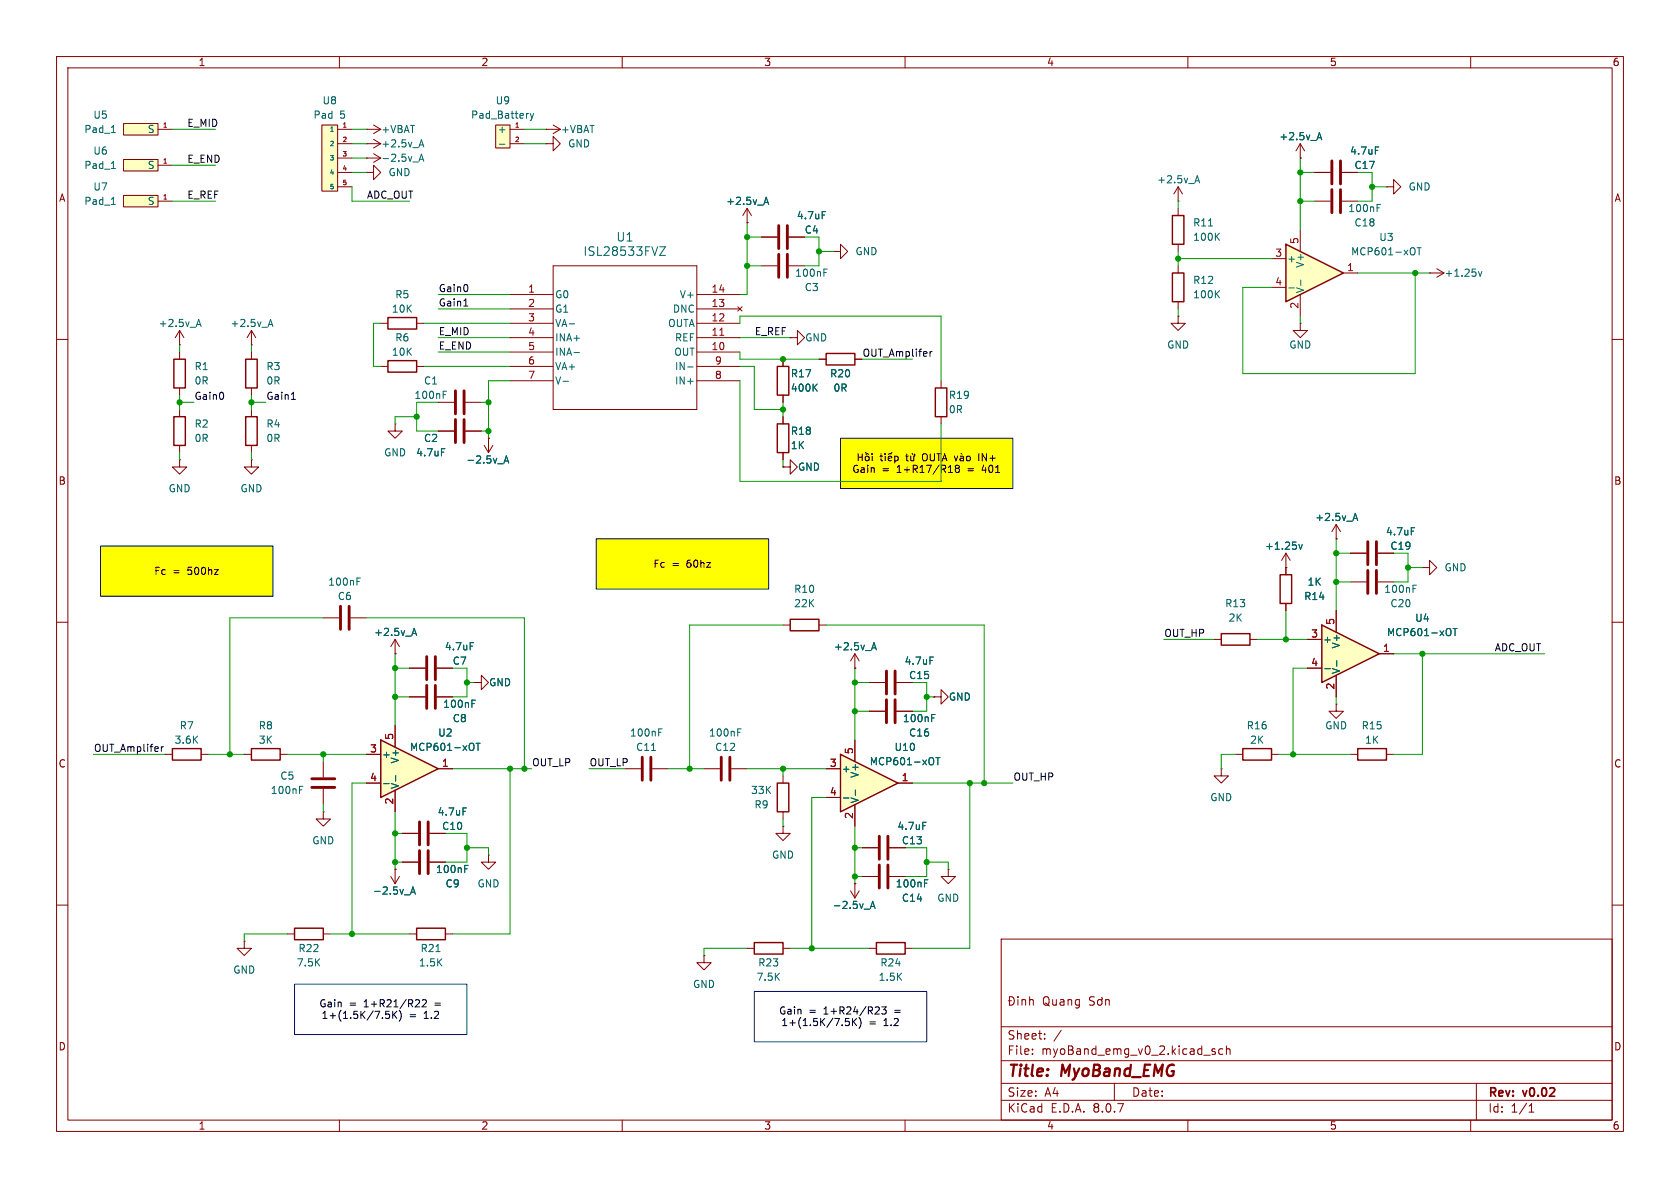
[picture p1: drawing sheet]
<svg xmlns="http://www.w3.org/2000/svg" width="297mm" height="210mm" viewBox="0 0 297 210" stroke-linecap="round" stroke-linejoin="round" font-family="sans-serif">
<g fill="none" stroke="#840000" stroke-width=".18">
<path d="M10 10h277v190h-277zM12 12h273v186h-273zM60 10v2M110 10v2M160 10v2M210 10v2M260 10v2M10 60h2M285 60h2M10 110h2M285 110h2M10 160h2"/>
<path d="M177 166h108v32h-108zM178.2 176.9h.6M178.5 176.2a.76 .76 0 0 1 .8 .7 .76 .76 0 0 1-.8 .8zM180 176.2v.1M180 176.7v1M180.7 176.7v1M180.7 176.8l.2-.1 .3 .1 .1 .9M182 176.8l.2-.1 .4 .1 .1 .9M182 176.2v1.5M193.5 176.3l-.6-.1-.2 .1v.5l.6 .3 .2 .3-.3 .3-.6-.1M194.1 176.8l.2-.1 .4 .1 .1 .6-.1 .2-.4 .1-.2-.1zM194.7 176.3l.2 .3-.2 .2"/>
<path d="M195.5 176.8l.2-.1 .3 .1 .1 .9M195.5 176.7v1M285 160h2M60 198v2M110 198v2M160 198v2M177 194.5h108M177 191.5h108M177 187.5h108M177 181.5h108M182.5 186.3v.1M182.5 185.5v.1"/>
<path d="M184.7 183.6v.1M184.7 182.8v.1M187.6 182.1l-1.3 2M197 191.5v3M210 198v2M214.2 185.7l.7 .4-.2 .3-.5-.1M214.8 185.5l-.3-.1-.3 .2M216.2 185.5l-.5-.1-.2 .3v.4l.1 .2h.6M216.8 185.5l.2-.1 .4 .1 .1 .9M216.8 184.9v1.5M260 198v2M261 191.5v6.5"/>
<path d="M270.3 196.6h.9M270.3 195.5l.4-.4v1.5"/>
</g>
<g fill="#ff0">
<path d="M148.6 77.5h30.5v8.9h-30.5z"/>
<path d="M105.4 95.3h30.5v8.8h-30.5z"/>
<path d="M17.8 96.5h30.5v8.9h-30.5z"/>
</g>
<g fill="none" stroke="#840000" stroke-width=".18">
<path d="M64.8 22.9h.1M64.8 30.5h1.2v-1.3l1.3 1.3-1.3 1.3v-1.3M64.8 30.5h.1M64.8 22.9h2.5M66 22.1l1.3 .8M67.3 22.9l-1.3 .7M245.1 33h1.3v-1.2l1.2 1.2-1.2 1.3v-1.3M245.1 33h.1M134.6 41.9h2.8M134.6 47h2.8M139.4 41.9h2.8M139.4 47h2.8"/>
<path d="M139.7 59.7h1.3v-1.3l1.2 1.3-1.2 1.3v-1.3M139.7 59.7h.1M147.3 44.5h1.3v-1.3l1.3 1.3-1.3 1.2v-1.2M147.3 44.5h.1M31.7 72.4v1.3M31.7 78.7v1.3M138.4 63.5v1.3M138.4 69.9v1.2M144.8 63.5h1.2M151.1 63.5h1.3M31.7 81.3v1.3h1.3l-1.3 1.2-1.2-1.2h1.2M31.7 81.3h.1"/>
<path d="M44.4 81.3v1.3h1.3l-1.3 1.2-1.2-1.2h1.2M44.4 81.3h.1M57.1 109.2h2.8M62 109.2h2.8M72.4 118.1h2.8M77.2 118.1h2.8M72.4 123.2h2.8M77.2 123.2h2.8M83.8 120.7h1.3v-1.3l1.3 1.3-1.3 1.2v-1.2M83.8 120.7h.1M110.5 135.9h2.8M115.3 135.9h2.8"/>
<path d="M124.5 135.9h2.8M129.3 135.9h2.8M138.4 137.2v1.2M71.1 147.3h2.8M71.1 152.4h2.8M75.9 147.3h2.8M75.9 152.4h2.8M86.4 151.1v1.3h1.2l-1.2 1.3-1.3-1.3h1.3M86.4 151.1h.1M138.4 146.1v1.2h1.3l-1.3 1.3-1.2-1.3h1.2M138.4 146.1h.1M138.4 143.5v1.3"/>
<path d="M132.1 167.6h1.2M138.4 167.6h1.3"/>
</g>
<g fill="none" stroke="#840000" stroke-width=".51">
<path d="M137.7 39.9v4M139.2 39.9v4M137.7 45v4M139.2 45v4M60.2 107.2v4.1M61.7 107.2v4.1M75.4 116.1v4M77 116.1v4M75.4 121.2v4M77 121.2v4M113.5 133.9v4M115.1 133.9v4"/>
<path d="M127.5 133.9v4M129 133.9v4M74.2 145.3v4.1M74.2 150.4v4M75.7 145.3v4.1M75.7 150.4v4"/>
</g>
<g fill="none" stroke="#006464" stroke-width=".18">
<path d="M145.4 37.4h.6M145.7 48.2h.4M145.7 47.6h.6M143.9 68.4l.6 .8M144.5 67.9l-.8 .7M63.1 102.8h.4M63.1 102.2h.6M83.1 113.6h.6M83.4 124.4h.5M83.4 123.8h.6M115.2 132.7h.7M116.4 129.5h.5"/>
<path d="M116.4 128.8h.7M130.4 129.5h.4M130.4 128.8h.6M81.9 142.8h.6M82.2 153.6h.4M82.2 153h.6"/>
</g>
<path d="M30.7 73.7h2.1v5h-2.1zM137.4 64.8h2v5.1h-2zM146 62.5h5.1v2h-5.1zM137.4 138.4h2v5.1h-2zM133.3 166.6h5.1v2.1h-5.1z" fill="none" stroke="#840000" stroke-width=".25"/>
<path d="M56.9 22.1h2.8v11.7h-2.8z" fill="#ffffc2"/>
<g fill="none" stroke="#840000" stroke-width=".18">
<path d="M56.9 22.1h2.8v11.7h-2.8zM59.7 22.9h2.5M59.7 25.4h2.5M59.7 27.9h2.5M59.7 30.5h2.5M59.7 33h2.5M252.7 48.3h.1M252.7 48.3h2.6M254 47.5l1.3 .8M255.3 48.3l-1.3 .7M69.8 115.6h.1M69.8 113l-.7 1.3"/>
<path d="M69.8 113v2.6M69.8 113l.8 1.3M57.1 134.6v2.8M57.1 139.4v2.8M57.1 143.5v1.3h1.3l-1.3 1.3-1.2-1.3h1.2M57.1 143.5h.1M43.2 166.4v1.2h1.2l-1.2 1.3-1.3-1.3h1.3M43.2 166.4h.1M50.8 165.1h1.3M57.1 165.1h1.3"/>
</g>
<path d="M58.5 23.2h.4M261.4 48l.3 .8 .3-.8M72.8 112.3l.4-1.2 .5 1.2M72.9 112h.6M52.9 139.6h.5M52.9 139h.7" fill="none" stroke="#006464" stroke-width=".18"/>
<path d="M55.1 139.2h4.1M55.1 137.7h4.1" fill="none" stroke="#840000" stroke-width=".51"/>
<path d="M52.1 164.1h5v2h-5z" fill="none" stroke="#840000" stroke-width=".25"/>
<path d="M67.3 130.8l10.2 5.1-10.2 5.1z" fill="#ffffc2"/>
<path d="M30.5 132.3h5.1v2.1h-5.1zM44.4 132.3h5.1v2.1h-5.1zM67.3 130.8l10.2 5.1-10.2 5.1zM73.7 164.1h5v2h-5z" fill="none" stroke="#840000" stroke-width=".25"/>
<g fill="none" stroke="#840000" stroke-width=".18">
<path d="M29.2 133.4h1.3M35.6 133.4h1.2M43.2 133.4h1.2M49.5 133.4h1.3M64.8 133.4h2.5M64.8 138.4h2.5M69.8 128.3v3.8M69.8 139.7v3.8M77.5 135.9h2.5M153.7 125.7h2.8M158.5 125.7h2.8M69.1 154.9l.7 1.3"/>
<path d="M69.8 153.7h.1M69.8 153.7v2.5M70.6 154.9l-.8 1.3M72.4 165.1h1.3M78.7 165.1h1.3"/>
</g>
<path d="M67.8 138.5h1M69.9 137.1v1M83.7 131.6v.9M84.2 131.4h.7M84.5 131.4v1.3M164.7 126.9h.4M164.7 126.3h.6M72.6 158.1l.4-1.3 .4 1.3M72.7 157.7h.6M77.1 168.2h.7" fill="none" stroke="#006464" stroke-width=".18"/>
<path d="M156.7 123.7v4.1M158.2 123.7v4.1" fill="none" stroke="#840000" stroke-width=".51"/>
<path d="M233.7 110.5l10.1 5.1-10.1 5.1z" fill="#ffffc2"/>
<path d="M233.7 110.5l10.1 5.1-10.1 5.1zM154.9 166.6h5.1v2.1h-5.1z" fill="none" stroke="#840000" stroke-width=".25"/>
<g fill="none" stroke="#840000" stroke-width=".18">
<path d="M238.8 97.8h2.8M243.6 97.8h2.8M231.1 113h2.6M231.1 118.1h2.6M236.2 108v3.8M236.2 119.4v3.8M238.8 102.9h2.8M243.6 102.9h2.8M243.8 115.6h2.6M251.5 100.3h1.2v-1.2l1.3 1.2-1.3 1.3v-1.3M251.5 100.3h.1M236.2 124.5v1.2h1.3l-1.3 1.3-1.3-1.3h1.3"/>
<path d="M236.2 124.5h.1M150.4 157.5l.7 1.3M151.1 156.2h.1M151.1 156.2v2.6M151.9 157.5l-.8 1.3M152.4 154.9h2.8M152.4 149.9h2.8M157.2 154.9h2.8M157.2 149.9h2.8M167.6 153.7v1.2h1.3l-1.3 1.3-1.2-1.3h1.2M167.6 153.7h.1M153.7 167.6h1.2"/>
<path d="M160 167.6h1.3"/>
</g>
<g fill="none" stroke="#006464" stroke-width=".18">
<path d="M249.5 93.3h.6M234.2 118.2h1M236.3 116.8v1M249.8 104.1h.4M249.8 103.4h.6M256.4 111.3v.9M256.9 111.1h.7M257.2 111.1v1.3M163.1 145.4h.6M163.4 156.1h.5M163.4 155.5h.6M153.9 160.6l.4-1.3 .4 1.3"/>
<path d="M154 160.2h.6"/>
</g>
<path d="M241.8 95.8v4M243.3 95.8v4M241.8 100.8v4.1M243.3 100.8v4.1M155.4 147.8v4.1M155.4 152.9v4.1M157 147.8v4.1M157 152.9v4.1" fill="none" stroke="#840000" stroke-width=".51"/>
<path d="M148.6 133.4l10.1 5-10.1 5.1z" fill="#ffffc2"/>
<path d="M207.3 38.1h2v5.1h-2zM207.3 48.3h2v5h-2zM165.4 68.6h2v5.1h-2zM139.7 109.5h5.1v2h-5.1zM148.6 133.4l10.1 5-10.1 5.1z" fill="none" stroke="#840000" stroke-width=".25"/>
<g fill="none" stroke="#840000" stroke-width=".18">
<path d="M208.3 35.6h.1M208.3 33l-.8 1.3M208.3 33v2.6M208.3 36.8v1.3M208.3 33l.7 1.3M229.9 27.9h.1M229.9 25.4l-.8 1.3M229.9 25.4v2.5M229.9 25.4l.7 1.3M232.4 30.5h2.8M232.4 35.6h2.8M237.2 30.5h2.8"/>
<path d="M237.2 35.6h2.8M208.3 55.9v1.3h1.2l-1.2 1.2-1.3-1.2h1.3M208.3 55.9h.1M208.3 43.2v1.3M208.3 47v1.3M208.3 53.3v1.3M229.9 57.2v1.2h1.2l-1.2 1.3-1.3-1.3h1.3M229.9 57.2h.1M166.4 67.3v1.3M166.4 73.7v1.2M138.4 82.6h1.3v-1.3l1.3 1.3-1.3 1.2v-1.2M138.4 82.6h.1"/>
<path d="M138.4 110.5h1.3M144.8 110.5h1.2M151.1 118.1h.1M151.1 115.6v2.5M151.1 115.6l-.7 1.2M151.1 115.6l.8 1.2M146 135.9h2.6M151.1 130.8v3.8M153.7 120.7h2.8M158.5 120.7h2.8M158.7 138.4h2.6M165.1 123.2h1.3v-1.3l1.2 1.3-1.2 1.3v-1.3"/>
<path d="M165.1 123.2h.1M146 141h2.6M151.1 142.2v3.9"/>
</g>
<g fill="none" stroke="#006464" stroke-width=".18">
<path d="M211.2 32.3l.5-1.2 .4 1.2M211.4 32h.6M213.7 39.9h.7M232.8 24.7l.4-1.3 .5 1.3M232.9 24.3h.6M243.1 26h.6M243.4 36.7h.5M243.4 36.1h.7M215 41.8l.6 .7M215 51.9l.6 .7M215.6 41.2l-.7 .7M215.6 51.4l-.7 .7"/>
<path d="M154.1 114.9l.4-1.3 .4 1.3M154.2 114.5h.6M164.4 116.1h.6M151.2 139.7v.9M165 134.1v.9M165.4 133.9h.8M165.8 133.9v1.3M149.1 141.1h1"/>
</g>
<path d="M235.5 28.4v4.1M235.5 33.5v4.1M237 28.4v4.1M237 33.5v4.1M156.7 118.6v4.1M158.2 118.6v4.1" fill="none" stroke="#840000" stroke-width=".51"/>
<path d="M227.3 43.2l10.2 5.1-10.2 5z" fill="#ffffc2"/>
<path d="M227.3 43.2l10.2 5.1-10.2 5zM215.9 112h5.1v2h-5.1zM226.3 101.6h2v5.1h-2zM219.7 132.3h5.1v2.1h-5.1zM240 132.3h5.1v2.1h-5.1z" fill="none" stroke="#840000" stroke-width=".25"/>
<g fill="none" stroke="#840000" stroke-width=".18">
<path d="M224.8 45.7h2.5M224.8 50.8h2.5M229.9 40.6v3.9M229.9 52.1v3.8M237.5 48.3h2.5M227.3 97.8v3.8M227.3 97.8l-.7 1.3M227.3 97.8l.8 1.3M236.2 95.3h.1M236.2 92.7l-.7 1.3M236.2 92.7v2.6M236.2 92.7l.8 1.3"/>
<path d="M214.6 113h1.3M221 113h1.2M227.3 100.3h.1M227.3 106.7v1.3M215.9 135.9v1.3h1.3l-1.3 1.2-1.3-1.2h1.3M215.9 135.9h.1M218.4 133.4h1.3M224.8 133.4h1.3M238.8 133.4h1.2M245.1 133.4h1.3M124.5 168.9v1.3h1.2l-1.2 1.3-1.3-1.3h1.3M124.5 168.9h.1"/>
</g>
<path d="M227.9 50.9h.9M230 49.5v1M250.1 44v.9M250.5 43.8h.7M250.9 43.8v1.3M229.6 96.3l.3 .8 .3-.8M239.2 92l.4-1.3 .4 1.3M239.3 91.7h.6" fill="none" stroke="#006464" stroke-width=".18"/>
<path d="M87.6 22.1h2.6v4.1h-2.6z" fill="#ffffc2"/>
<g fill="none" stroke="#840000" stroke-width=".18">
<path d="M64.8 27.9h.1M64.8 27.9h2.5M66 27.2l1.3 .7M67.3 27.9l-1.3 .8M87.6 22.1h2.6v4.1h-2.6zM90.2 22.9h2.5M90.2 25.4h2.5M96.5 22.9h.1M96.5 22.9h2.6M97.8 22.1l1.3 .8M99.1 22.9l-1.3 .7M31.7 58.4l-.7 1.3"/>
<path d="M31.7 58.4v2.6M31.7 58.4l.8 1.3M31.7 61h.1M31.7 62.2v1.3M31.7 68.6v1.3"/>
</g>
<path d="M74.1 28.5l.4-1.3 .4 1.3M74.2 28.2h.6M88.3 25.5h1M93.7 20.1l.3 .8M94 20.9l-.3 .4M94.3 20.1l-.3 .8M34.7 57.7l.4-1.2 .5 1.2M34.8 57.4h.6" fill="none" stroke="#006464" stroke-width=".18"/>
<path d="M30.7 63.5h2.1v5.1h-2.1z" fill="none" stroke="#840000" stroke-width=".25"/>
<path d="M21.8 21.8h6.1v2.1h-6.1z" fill="#ffffc2"/>
<g fill="none" stroke="#840000" stroke-width=".18">
<path d="M21.8 21.8h6.1v2.1h-6.1zM27.9 22.9h2.6M64.8 25.4h.1M64.8 25.4h2.5M66 24.6l1.3 .8M67.3 25.4l-1.3 .8M67.3 57.2h1.3M73.7 57.2h1.2M67.3 64.8h1.3M73.7 64.8h1.2M77.5 76.2h2.8M82.3 76.2h2.8"/>
<path d="M85.6 78.7l.8 1.3M86.4 77.5h.1M86.4 77.5v2.5M87.1 78.7l-.7 1.3"/>
</g>
<path d="M19.7 23.4h.7M74.1 26l.4-1.3 .4 1.3M74.2 25.6h.6M78 79.3h.6M89.1 81.9l.4-1.3 .4 1.3M89.2 81.5h.6" fill="none" stroke="#006464" stroke-width=".18"/>
<path d="M68.6 56.1h5.1v2.1h-5.1zM68.6 63.8h5.1v2h-5.1z" fill="none" stroke="#840000" stroke-width=".25"/>
<path d="M80.5 74.2v4M82 74.2v4" fill="none" stroke="#840000" stroke-width=".51"/>
<path d="M21.8 34.5h6.1v2.1h-6.1z" fill="#ffffc2"/>
<path d="M21.8 34.5h6.1v2.1h-6.1zM27.9 35.6h2.6M69.8 74.9v1.3h1.3l-1.3 1.3-1.2-1.3h1.2M69.8 74.9h.1" fill="none" stroke="#840000" stroke-width=".18"/>
<path d="M19.7 36.1h.7" fill="none" stroke="#006464" stroke-width=".18"/>
<path d="M21.8 28.2h6.1v2h-6.1z" fill="#ffffc2"/>
<g fill="none" stroke="#840000" stroke-width=".18">
<path d="M21.8 28.2h6.1v2h-6.1zM27.9 29.2h2.6M96.5 25.4h1.3v-1.3l1.3 1.3-1.3 1.3v-1.3M96.5 25.4h.1M132.1 39.4h.1M132.1 36.8l-.8 1.3M132.1 36.8v2.6M132.1 36.8l.7 1.3M229.9 27.9h.1M232.4 30.5h2.8M237.2 30.5h2.8M44.4 58.4v2.6"/>
<path d="M44.4 58.4l-.7 1.3M44.4 58.4l.8 1.3M90.2 52.1h7.6M90.2 59.7h7.6M90.2 57.2h7.6M90.2 54.6h7.6M97.8 47h25.4v25.4h-25.4zM123.2 52.1h7.6M123.2 59.7h7.6M123.2 57.2h7.6M123.2 54.6h7.6M130.4 54.2l.8 .8"/>
<path d="M131.2 54.2l-.8 .8M134.6 41.9h2.8M139.4 41.9h2.8M44.4 61h.1M44.4 62.2v1.3M44.4 68.6v1.3M44.4 72.4v1.3M44.4 78.7v1.3M77.5 71.1h2.8M77.5 76.2h2.8M82.3 71.1h2.8M82.3 76.2h2.8"/>
<path d="M86.4 77.5h.1M90.2 62.2h7.6M90.2 64.8h7.6M90.2 67.3h7.6M123.2 62.2h7.6M123.2 64.8h7.6M123.2 67.3h7.6M138.4 63.5v1.3M138.4 69.9v1.2M138.4 73.7v1.2M144.8 63.5h1.2M151.1 63.5h1.3"/>
<path d="M138.4 82.6h.1M138.4 80v1.3M236.2 95.3h.1M238.8 97.8h2.8M243.6 97.8h2.8M69.8 115.6h.1M72.4 118.1h2.8M77.2 118.1h2.8M151.1 118.1h.1M227.3 100.3h.1M227.3 100.3v1.3M227.3 106.7v1.3"/>
<path d="M231.1 118.1h2.6M231.1 113h2.6M236.2 108v3.8M236.2 119.4v3.8M243.8 115.6h2.6M64.8 133.4h2.5M64.8 138.4h2.5M69.8 128.3v3.8M69.8 139.7v3.8M72.4 123.2h2.8M77.2 123.2h2.8M77.5 135.9h2.5"/>
<path d="M83.8 120.7h.1M146 135.9h2.6M151.1 130.8v3.8M153.7 125.7h2.8M153.7 120.7h2.8M158.5 125.7h2.8M158.5 120.7h2.8M158.7 138.4h2.6M165.1 123.2h.1M69.8 153.7h.1M71.1 152.4h2.8M71.1 147.3h2.8"/>
<path d="M75.9 152.4h2.8M75.9 147.3h2.8M146 141h2.6M151.1 156.2h.1M151.1 142.2v3.9M152.4 154.9h2.8M152.4 149.9h2.8M157.2 154.9h2.8M157.2 149.9h2.8"/>
</g>
<g fill="none" stroke="#006464" stroke-width=".18">
<path d="M19.7 29.8h.7M135 36.1l.5-1.2 .4 1.2M135.2 35.8h.6M145.4 37.4h.6M232.8 24.7l.4-1.3 .5 1.3M232.9 24.3h.6M243.1 26h.6M47.4 57.7l.4-1.2 .5 1.2M47.5 57.4h.6M100.6 57.2h1M116.6 43.6h1l-1 1.5h1M78 79.3h.6"/>
<path d="M78.3 69.8h.5M78.3 69.2h.7M99.5 67.4h1M101.5 62.3h.9M121.6 64.9h.9M143.9 68.4l.6 .8M144.5 67.9l-.8 .7M89.1 81.9l.4-1.3 .4 1.3M89.2 81.5h.6M229.6 96.3l.3 .8 .3-.8M239.2 92l.4-1.3 .4 1.3M239.3 91.7h.6"/>
<path d="M249.5 93.3h.6M72.8 112.3l.4-1.2 .5 1.2M72.9 112h.6M83.1 113.6h.6M154.1 114.9l.4-1.3 .4 1.3M154.2 114.5h.6M164.4 116.1h.6M234.2 118.2h1M236.3 116.8v1M256.4 111.3v.9M256.9 111.1h.7M257.2 111.1v1.3"/>
<path d="M67.8 138.5h1M69.9 137.1v1M83.4 124.4h.5M83.4 123.8h.6M83.7 131.6v.9M84.2 131.4h.7M84.5 131.4v1.3M151.2 139.7v.9M164.7 126.9h.4M164.7 126.3h.6M165 134.1v.9M165.4 133.9h.8"/>
<path d="M165.8 133.9v1.3M72.6 158.1l.4-1.3 .4 1.3M72.7 157.7h.6M81.9 142.8h.6M82.2 153.6h.4M82.2 153h.6M149.1 141.1h1M163.1 145.4h.6M163.4 156.1h.5M163.4 155.5h.6M153.9 160.6l.4-1.3 .4 1.3M154 160.2h.6"/>
</g>
<path d="M43.4 63.5h2.1v5.1h-2.1zM43.4 73.7h2.1v5h-2.1zM137.4 74.9h2v5.1h-2z" fill="none" stroke="#840000" stroke-width=".25"/>
<path d="M127.2 59.3h.8" fill="none" stroke="#a90000" stroke-width=".18"/>
<path d="M80.5 69.1v4.1M82 69.1v4.1" fill="none" stroke="#840000" stroke-width=".51"/>
<path d="M82 54.1h.7M51.5 70.6h.7M164.4 62.1v.9M164.8 62.1l-.4 .3M28.5 132v.8M28.9 132l-.4 .2" fill="none" stroke="#0f0f0f" stroke-width=".18"/>
<path d="M148.6 77.5h30.5v8.9h-30.5zM17.8 96.5h30.5v8.9h-30.5zM105.4 95.3h30.5v8.8h-30.5zM52.1 174h30.4v8.9h-30.4zM133.3 175.3h30.5v8.9h-30.5z" fill="none" stroke="#0000c2" stroke-width=".18"/>
<g fill="none" stroke="#000" stroke-width=".18">
<path d="M153 80l.2 .1M157.7 80l-.2 .1M151.7 80.2v1.3M151.7 80.8h.7M152.4 80.2v1.3M153 80.7l.2-.1 .4 .1v.5l-.1 .2-.3 .1-.2-.1zM153.1 80.3l.2-.2 .3 .2M154.2 80.2v.1M154.2 80.6v.9M155.6 80.6h.5M155.8 80.2v1.1l.3 .2M156.5 80.2v.1"/>
<path d="M156.5 80.6v.9M157 81l.6-.1v-.2l-.4-.1-.2 .2 .1 .6h.5M157.1 80.3l.2-.2 .3 .2M158.2 80.7l.3-.1 .3 .3-.1 .5h-.5M158.2 80.6v1.3M160.1 80.6h.5M160.3 80.2v1.1l.3 .2M161 80.6l.1 .8 .3 .1 .2-.1M161.2 80.1l.2 .2M161.6 80.3l.1 .1-.1 .2v.9M163.1 80.4l.3-.2a.43 .43 0 0 1 .5 .4v.4a.42 .42 0 0 1-.4 .5 .42 .42 0 0 1-.4-.5zM164.5 80.2v1l.2 .3 .4-.1 .1-.2v-1"/>
<path d="M165.6 80.2h.7M166 80.2v1.3M166.6 81.5l.4-1.3 .4 1.3M166.7 81.1h.6M167.7 83.5h.7M168.7 80.6l.3 .9 .3-.9M169.1 82.8l-.2 .2v.4l.2 .1h.4l.1-.2v-.3l-.2-.2M169.1 82.8l-.2-.3 .2-.3h.3l.2 .3-.2 .3M169.1 82.8h.3M169.8 80.7h.5v.8M169.9 80.1l.2 .2M170.3 80.9l-.4 .1-.2 .2 .2 .3 .4-.1"/>
<path d="M171 80.7l.3-.1 .2 .3v.3l-.2 .3-.3-.1-.1-.2zM173.1 80.2v1.3M68.2 178.8v.6l.1-.1h.5l.1 .5-.3 .2-.4-.1M69.4 178.8v1.2M69.6 179.3l.6 .7M70.2 178.8l-.8 .7M70.8 178.8a1.47 1.47 0 0 1-.2 1.7M73.9 176.7l.3 .3-.1 .3-.7 .7h.8M74.7 176.8l.4-.1 .3 .4-.8 .9h.8M155.2 178l.3 .2-.1 .3-.7 .8h.8M155.9 178h.8l-.5 .5 .4 .1v.5l-.2 .2-.5-.2M149.5 180l-.1 .6 .2-.1 .4 .1 .2 .5-.3 .2-.5-.1"/>
<path d="M150.7 180v1.3M150.9 180.6l.5 .7M151.4 180l-.7 .8M152 180.1a1.47 1.47 0 0 1-.1 1.7"/>
</g>
<g fill="none" stroke="#009600" stroke-width=".18">
<path d="M30.5 22.9h7.6M30.5 35.6h7.6M30.5 29.2h7.6M62.2 30.5h2.6M62.2 25.4h2.6M62.2 22.9h2.6M62.2 27.9h2.6M62.2 33v2.6h10.2M92.7 25.4h3.8M92.7 22.9h3.8M132.1 39.4v12.7h-1.3M208.3 35.6v1.2"/>
<path d="M229.9 30.5h2.5M229.9 27.9v12.7M229.9 35.6h2.5M242.6 30.5v5.1h-2.6M242.6 33h2.5M67.3 57.2h-1.3v7.6h1.3M74.9 57.2h15.3M77.5 52.1h12.7M77.5 54.6h12.7M77.5 59.7h12.7M130.8 57.2v-1.3h35.6v11.4M130.8 59.7h8.9"/>
<path d="M132.1 41.9h2.5M132.1 47h2.5M144.8 41.9v5.1h-2.6M144.8 44.5h2.5M208.3 44.5v2.5M208.3 54.6v1.3M208.3 45.7h16.5M229.9 55.9v1.3M240 48.3h12.7M250.2 48.3v17.7h-30.5v-15.2h5.1M31.7 71.1h2.6M31.7 61v1.2"/>
<path d="M31.7 69.9v2.5M44.4 71.1h2.6M44.4 61v1.2M44.4 69.9v2.5M73.7 73.7h-3.9v1.2M74.9 64.8h15.3M77.5 71.1h-3.8v5.1h3.8M77.5 62.2h12.7M85.1 71.1h1.3M85.1 76.2h1.3M90.2 67.3h-3.8v10.2M130.8 64.8h2.5v7.6h5.1"/>
<path d="M130.8 67.3v17.8h35.6v-10.2M130.8 62.2v1.3h14M138.4 71.1v2.6M152.4 63.5h8.9M31.7 80v1.3M44.4 80v1.3M138.4 81.3v1.3M236.2 95.3v12.7M236.2 97.8h2.6M248.9 97.8v5.1h-2.5M57.1 109.2h-16.5v24.2M64.8 109.2h27.9v26.7"/>
<path d="M69.8 118.1h2.6M69.8 115.6v12.7M82.5 118.1v5.1h-2.5M138.4 110.5h-16.5v25.4M146 110.5h28v27.9M151.1 118.1v12.7M205.7 113h8.9M222.2 113h8.9M227.3 108v5M231.1 118.1h-2.5v15.3M236.2 102.9h2.6M246.4 115.6h26.6"/>
<path d="M248.9 100.3h2.6M251.5 115.6v17.8h-5.1M16.5 133.4h12.7M36.8 133.4h6.4M50.8 133.4h14M57.1 133.4v1.2M64.8 138.4h-2.6v26.7M69.8 123.2h2.6M80 135.9h14M82.5 120.7h1.3M90.2 135.9v29.2h-10.2M104.1 135.9h6.4"/>
<path d="M118.1 135.9h6.4M132.1 135.9h13.9M138.4 135.9v1.3M151.1 125.7h2.6M151.1 120.7h2.6M161.3 138.4h17.8M163.8 120.7v5h-2.5M163.8 123.2h1.3M171.4 138.4v29.2h-10.1M218.4 133.4h-2.5v2.5M226.1 133.4h12.7M236.2 123.2v1.3"/>
<path d="M57.1 142.2v1.3M69.8 152.4h1.3M69.8 143.5v10.2M69.8 147.3h1.3M78.7 147.3h3.8v5.1h-3.8M82.5 149.9h3.9v1.2M138.4 144.8v1.3M146 141h-2.5v26.6M151.1 146.1v10.1M151.1 149.9h1.3M151.1 154.9h1.3M160 149.9h3.8v5h-3.8"/>
<path d="M163.8 152.4h3.8v1.3M50.8 165.1h-7.6v1.3M58.4 165.1h14M132.1 167.6h-7.6v1.3M139.7 167.6h14"/>
</g>
<g fill="#009600" stroke="#009600" stroke-width=".18">
<circle cx="86.4" cy="71.1" r=".46"/>
<circle cx="86.4" cy="76.2" r=".46"/>
<circle cx="73.7" cy="73.7" r=".46"/>
<circle cx="31.7" cy="71.1" r=".46"/>
<circle cx="44.4" cy="71.1" r=".46"/>
<circle cx="57.1" cy="133.4" r=".46"/>
<circle cx="69.8" cy="118.1" r=".46"/>
<circle cx="62.2" cy="165.1" r=".46"/>
<circle cx="82.5" cy="120.7" r=".46"/>
<circle cx="40.6" cy="133.4" r=".46"/>
<circle cx="69.8" cy="147.3" r=".46"/>
<circle cx="92.7" cy="135.9" r=".46"/>
<circle cx="90.2" cy="135.9" r=".46"/>
<circle cx="69.8" cy="152.4" r=".46"/>
<circle cx="69.8" cy="123.2" r=".46"/>
<circle cx="138.4" cy="135.9" r=".46"/>
<circle cx="121.9" cy="135.9" r=".46"/>
<circle cx="82.5" cy="149.9" r=".46"/>
<circle cx="143.5" cy="167.6" r=".46"/>
<circle cx="132.1" cy="41.9" r=".46"/>
<circle cx="132.1" cy="47" r=".46"/>
<circle cx="138.4" cy="72.4" r=".46"/>
<circle cx="144.8" cy="44.5" r=".46"/>
<circle cx="250.2" cy="48.3" r=".46"/>
<circle cx="229.9" cy="35.6" r=".46"/>
<circle cx="208.3" cy="45.7" r=".46"/>
<circle cx="229.9" cy="30.5" r=".46"/>
<circle cx="242.6" cy="33" r=".46"/>
<circle cx="227.3" cy="113" r=".46"/>
<circle cx="236.2" cy="102.9" r=".46"/>
<circle cx="251.5" cy="115.6" r=".46"/>
<circle cx="228.6" cy="133.4" r=".46"/>
<circle cx="236.2" cy="97.8" r=".46"/>
<circle cx="248.9" cy="100.3" r=".46"/>
<circle cx="151.1" cy="125.7" r=".46"/>
<circle cx="151.1" cy="120.7" r=".46"/>
<circle cx="151.1" cy="154.9" r=".46"/>
<circle cx="163.8" cy="123.2" r=".46"/>
<circle cx="163.8" cy="152.4" r=".46"/>
<circle cx="151.1" cy="149.9" r=".46"/>
<circle cx="138.4" cy="63.5" r=".46"/>
<circle cx="174" cy="138.4" r=".46"/>
<circle cx="171.4" cy="138.4" r=".46"/>
</g>
<g font-size="2.8" fill="#840000">
<text x="178" y="190.9">Title:</text>
<text x="187.7" y="190.9">MyoBand_EMG</text>
</g>
<g font-size="2.1" fill="#006464">
<text x="103" y="45.4">ISL28533FVZ</text>
<text x="108.9" y="42.9">U1</text>
</g>
<g font-size="2.1" fill="#840000">
<text x="184.2" y="178">Quang</text>
<text x="178" y="184">Sheet:</text>
<text x="178" y="186.7">File:</text>
<text x="184.1" y="186.7">myoBand_emg_v0_2.kicad_sch</text>
<text x="178" y="196.9">KiCad</text>
<text x="178" y="194.1">Size:</text>
<text x="184.7" y="194.1">A4</text>
<text x="185.7" y="196.9">E.D.A.</text>
<text x="193.3" y="196.9">8.0.7</text>
<text x="200" y="194.1">Date:</text>
<text x="263" y="194.3">Rev:</text>
<text x="263" y="196.9">Id:</text>
<text x="267.1" y="196.9">1/1</text>
<text x="269.4" y="194.3">v0.02</text>
</g>
<g font-size="1.8" fill="#840000">
<text x="35" y="11.9">1</text>
<text x="85" y="11.9">2</text>
<text x="135" y="11.9">3</text>
<text x="185" y="11.9">4</text>
<text x="235" y="11.9">5</text>
<text x="285" y="11.9">6</text>
<text x="10.3" y="35.9">A</text>
<text x="285.3" y="35.9">A</text>
<text x="10.3" y="85.9">B</text>
<text x="285.3" y="85.9">B</text>
<text x="10.3" y="135.9">C</text>
<text x="285.3" y="135.9">C</text>
<text x="10.3" y="185.9">D</text>
<text x="285.3" y="185.9">D</text>
<text x="35" y="199.9">1</text>
<text x="85" y="199.9">2</text>
<text x="135" y="199.9">3</text>
<text x="185" y="199.9">4</text>
<text x="235" y="199.9">5</text>
<text x="285" y="199.9">6</text>
</g>
<g font-size="1.8" fill="#006464">
<text x="14.8" y="23.7">Pad_1</text>
<text x="16.4" y="21.2">U5</text>
<text x="26" y="23.7">S</text>
<text x="55.3" y="21.2">Pad</text>
<text x="56.9" y="18.6">U8</text>
<text x="60.1" y="21.2">5</text>
<text x="67.3" y="23.7">+VBAT</text>
<text x="83.2" y="21.2">Pad_Battery</text>
<text x="87.5" y="18.6">U9</text>
<text x="87.9" y="23.7">+</text>
<text x="99.1" y="23.7">+VBAT</text>
<text x="16.4" y="27.5">U6</text>
<text x="67.3" y="28.8">-2.5v_A</text>
<text x="67.3" y="26.3">+2.5v_A</text>
<text x="100.3" y="26.3">GND</text>
<text x="226.1" y="25">+2.5v_A</text>
<text x="238.6" y="27.5">4.7uF</text>
<text x="14.8" y="30.1">Pad_1</text>
<text x="16.4" y="33.9">U7</text>
<text x="26" y="30.1">S</text>
<text x="68.6" y="31.3">GND</text>
<text x="204.5" y="32.6">+2.5v_A</text>
<text x="239.4" y="30.1">C17</text>
<text x="248.9" y="33.9">GND</text>
<text x="14.8" y="36.4">Pad_1</text>
<text x="26" y="36.4">S</text>
<text x="128.3" y="36.4">+2.5v_A</text>
<text x="140.8" y="39">4.7uF</text>
<text x="142.2" y="41.5">C4</text>
<text x="210.8" y="40.2">R11</text>
<text x="238.3" y="37.7">100nF</text>
<text x="239.4" y="40.2">C18</text>
<text x="151.1" y="45.3">GND</text>
<text x="210.8" y="42.8">100K</text>
<text x="227.5" y="46.6">+</text>
<text x="230.7" y="47.4" transform="rotate(-90 230.7 47.4)">V+</text>
<text x="238.7" y="45.3">MCP601-xOT</text>
<text x="243.7" y="42.8">U3</text>
<text x="69.8" y="52.9">R5</text>
<text x="98" y="52.9">G0</text>
<text x="120.1" y="52.9">V+</text>
<text x="140.5" y="49.1">100nF</text>
<text x="142.2" y="51.7">C3</text>
<text x="210.8" y="52.9">100K</text>
<text x="210.8" y="50.4">R12</text>
<text x="230.7" y="51.9" transform="rotate(-90 230.7 51.9)">V-</text>
<text x="255.3" y="49.1">+1.25v</text>
<text x="27.9" y="58">+2.5v_A</text>
<text x="40.6" y="58">+2.5v_A</text>
<text x="69.2" y="55.5">10K</text>
<text x="98" y="55.5">G1</text>
<text x="98" y="58">VA-</text>
<text x="118" y="58">OUTA</text>
<text x="118.9" y="55.5">DNC</text>
<text x="34.3" y="65.6">R1</text>
<text x="47" y="65.6">R3</text>
<text x="69.2" y="63.1">10K</text>
<text x="69.8" y="60.6">R6</text>
<text x="98" y="60.6">INA+</text>
<text x="98" y="63.1">INA-</text>
<text x="98" y="65.6">VA+</text>
<text x="119.1" y="63.1">OUT</text>
<text x="119.2" y="65.6">IN-</text>
<text x="119.2" y="60.6">REF</text>
<text x="142.2" y="60.6">GND</text>
<text x="206.2" y="61.8">GND</text>
<text x="227.8" y="61.8">GND</text>
<text x="34.3" y="68.2">0R</text>
<text x="47" y="68.2">0R</text>
<text x="73.2" y="70.7">100nF</text>
<text x="74.9" y="68.2">C1</text>
<text x="98" y="68.2">V-</text>
<text x="119.2" y="68.2">IN+</text>
<text x="139.7" y="69.4">400K</text>
<text x="139.7" y="66.9">R17</text>
<text x="146.6" y="66.9">R20</text>
<text x="147.2" y="69.4">0R</text>
<text x="167.6" y="70.7">R19</text>
<text x="34.3" y="75.8">R2</text>
<text x="47" y="75.8">R4</text>
<text x="139.7" y="77.1">R18</text>
<text x="167.6" y="73.3">0R</text>
<text x="34.3" y="78.3">0R</text>
<text x="47" y="78.3">0R</text>
<text x="67.8" y="80.9">GND</text>
<text x="73.5" y="80.9">4.7uF</text>
<text x="74.9" y="78.3">C2</text>
<text x="82.3" y="82.1">-2.5v_A</text>
<text x="139.7" y="79.6">1K</text>
<text x="141" y="83.4">GND</text>
<text x="29.7" y="87.2">GND</text>
<text x="42.4" y="87.2">GND</text>
<text x="232.4" y="92.3">+2.5v_A</text>
<text x="244.9" y="94.8">4.7uF</text>
<text x="223.5" y="97.4">+1.25v</text>
<text x="245.7" y="97.4">C19</text>
<text x="255.3" y="101.2">GND</text>
<text x="57.9" y="103.7">100nF</text>
<text x="59.6" y="106.3">C6</text>
<text x="140.3" y="105">R10</text>
<text x="140.3" y="107.5">22K</text>
<text x="216.5" y="107.5">R13</text>
<text x="230.5" y="106.3">R14</text>
<text x="231.1" y="103.7">1K</text>
<text x="244.6" y="105">100nF</text>
<text x="245.7" y="107.5">C20</text>
<text x="66" y="112.6">+2.5v_A</text>
<text x="217.1" y="110.1">2K</text>
<text x="233.8" y="113.9">+</text>
<text x="245.1" y="112.7">MCP601-xOT</text>
<text x="250.1" y="110.1">U4</text>
<text x="78.5" y="115.2">4.7uF</text>
<text x="79.9" y="117.7">C7</text>
<text x="147.3" y="115.2">+2.5v_A</text>
<text x="159.8" y="117.7">4.7uF</text>
<text x="237.1" y="119.3" transform="rotate(-90 237.1 119.3)">V-</text>
<text x="237.1" y="114.8" transform="rotate(-90 237.1 114.8)">V+</text>
<text x="78.2" y="125.3">100nF</text>
<text x="86.4" y="121.5">GND</text>
<text x="160.6" y="120.2">C15</text>
<text x="167.6" y="124.1">GND</text>
<text x="30.8" y="131.7">3.6K</text>
<text x="31.7" y="129.1">R7</text>
<text x="45.6" y="129.1">R8</text>
<text x="45.6" y="131.7">3K</text>
<text x="77.4" y="130.4">U2</text>
<text x="79.9" y="127.9">C8</text>
<text x="111.3" y="130.4">100nF</text>
<text x="125.2" y="130.4">100nF</text>
<text x="159.5" y="127.9">100nF</text>
<text x="160.6" y="130.4">C16</text>
<text x="220.3" y="129.1">R16</text>
<text x="220.9" y="131.7">2K</text>
<text x="234.2" y="129.1">GND</text>
<text x="240.6" y="129.1">R15</text>
<text x="241.2" y="131.7">1K</text>
<text x="67.4" y="134.2">+</text>
<text x="70.7" y="135.1" transform="rotate(-90 70.7 135.1)">V+</text>
<text x="72.4" y="132.9">MCP601-xOT</text>
<text x="112.4" y="132.9">C11</text>
<text x="126.3" y="132.9">C12</text>
<text x="148.7" y="136.8">+</text>
<text x="152" y="137.6" transform="rotate(-90 152 137.6)">V+</text>
<text x="153.7" y="135.5">MCP601-xOT</text>
<text x="158" y="132.9">U10</text>
<text x="47.8" y="140.6">100nF</text>
<text x="49.5" y="138">C5</text>
<text x="70.7" y="139.6" transform="rotate(-90 70.7 139.6)">V-</text>
<text x="132.7" y="140.6">33K</text>
<text x="133.3" y="143.1">R9</text>
<text x="152" y="142.1" transform="rotate(-90 152 142.1)">V-</text>
<text x="213.9" y="141.8">GND</text>
<text x="55.1" y="149.5">GND</text>
<text x="77.3" y="144.4">4.7uF</text>
<text x="78.1" y="146.9">C10</text>
<text x="158.6" y="146.9">4.7uF</text>
<text x="159.3" y="149.5">C13</text>
<text x="77" y="154.5">100nF</text>
<text x="136.4" y="152">GND</text>
<text x="65.8" y="158.3">-2.5v_A</text>
<text x="78.7" y="157.1">C9</text>
<text x="84.3" y="157.1">GND</text>
<text x="147.1" y="160.9">-2.5v_A</text>
<text x="158.3" y="157.1">100nF</text>
<text x="159.3" y="159.6">C14</text>
<text x="165.6" y="159.6">GND</text>
<text x="41.1" y="172.3">GND</text>
<text x="52.4" y="171">7.5K</text>
<text x="52.7" y="168.5">R22</text>
<text x="74" y="171">1.5K</text>
<text x="74.3" y="168.5">R21</text>
<text x="133.6" y="173.6">7.5K</text>
<text x="133.9" y="171">R23</text>
<text x="155.2" y="173.6">1.5K</text>
<text x="155.5" y="171">R24</text>
<text x="122.4" y="174.9">GND</text>
</g>
<g font-size="1.8" fill="#0f0f0f">
<text x="33" y="22.5">E_MID</text>
<text x="33" y="28.9">E_END</text>
<text x="33" y="35.2">E_REF</text>
<text x="64.8" y="35.2">ADC_OUT</text>
<text x="77.5" y="51.7">Gain0</text>
<text x="77.5" y="54.3">Gain1</text>
<text x="77.5" y="59.3">E_MID</text>
<text x="133.3" y="59.3">E_REF</text>
<text x="77.5" y="61.9">E_END</text>
<text x="152.4" y="63.2">OUT_Amplifer</text>
<text x="34.3" y="70.8">Gain0</text>
<text x="47" y="70.8">Gain1</text>
<text x="205.7" y="112.7">OUT_HP</text>
<text x="264.2" y="115.2">ADC_OUT</text>
<text x="16.5" y="133">OUT_Amplifer</text>
<text x="94" y="135.5">OUT_LP</text>
<text x="104.1" y="135.5">OUT_LP</text>
<text x="179.1" y="138.1">OUT_HP</text>
</g>
<g font-size="1.8" fill="#a90000">
<text x="225.4" y="45.5">3</text>
<text x="229.6" y="43.3" transform="rotate(-90 229.6 43.3)">5</text>
<text x="93.3" y="51.8">1</text>
<text x="125.7" y="51.8">14</text>
<text x="225.4" y="50.5">4</text>
<text x="238.1" y="48">1</text>
<text x="93.3" y="54.4">2</text>
<text x="93.3" y="56.9">3</text>
<text x="93.3" y="59.4">4</text>
<text x="125.7" y="59.4">11</text>
<text x="125.7" y="56.9">12</text>
<text x="125.7" y="54.4">13</text>
<text x="229.6" y="54.7" transform="rotate(-90 229.6 54.7)">2</text>
<text x="93.3" y="62">5</text>
<text x="93.3" y="64.5">6</text>
<text x="125.7" y="62">10</text>
<text x="126.3" y="64.5">9</text>
<text x="93.3" y="67.1">7</text>
<text x="126.3" y="67.1">8</text>
<text x="231.7" y="112.8">3</text>
<text x="236" y="110.6" transform="rotate(-90 236 110.6)">5</text>
<text x="231.7" y="117.9">4</text>
<text x="244.4" y="115.3">1</text>
<text x="236" y="122" transform="rotate(-90 236 122)">2</text>
<text x="69.6" y="130.9" transform="rotate(-90 69.6 130.9)">5</text>
<text x="65.3" y="133.1">3</text>
<text x="78" y="135.6">1</text>
<text x="146.6" y="135.6">3</text>
<text x="150.9" y="133.4" transform="rotate(-90 150.9 133.4)">5</text>
<text x="65.3" y="138.2">4</text>
<text x="69.6" y="142.3" transform="rotate(-90 69.6 142.3)">2</text>
<text x="146.6" y="140.7">4</text>
<text x="159.3" y="138.2">1</text>
<text x="150.9" y="144.9" transform="rotate(-90 150.9 144.9)">2</text>
</g>
<g font-size="1.8">
<text x="150.6" y="83.8">Gain</text>
<text x="155.9" y="83.8">=</text>
<text x="158.7" y="83.8">1+R17/R18</text>
<text x="171.3" y="83.8">=</text>
<text x="173.7" y="81.8">IN+</text>
<text x="174.1" y="83.8">401</text>
<text x="27.2" y="101.8">Fc</text>
<text x="30.5" y="101.8">=</text>
<text x="33.3" y="101.8">500hz</text>
<text x="115.4" y="100.6">Fc</text>
<text x="118.8" y="100.6">=</text>
<text x="121.5" y="100.6">60hz</text>
<text x="56.4" y="178.3">Gain</text>
<text x="61.7" y="178.3">=</text>
<text x="64.4" y="178.3">1+R21/R22</text>
<text x="77.1" y="178.3">=</text>
<text x="137.6" y="179.5">Gain</text>
<text x="143" y="179.5">=</text>
<text x="145.7" y="179.5">1+R24/R23</text>
<text x="158.4" y="179.5">=</text>
<text x="56.7" y="180.3">1+(1.5K/7.5K)</text>
<text x="72.3" y="180.3">=</text>
<text x="75.1" y="180.3">1.2</text>
<text x="138" y="181.6">1+(1.5K/7.5K)</text>
<text x="153.6" y="181.6">=</text>
<text x="156.3" y="181.6">1.2</text>
</g>
<g font-size="1.1" fill="#a90000">
<text x="28.7" y="22.6">1</text>
<text x="60.4" y="22.6">1</text>
<text x="90.9" y="22.6">1</text>
<text x="28.7" y="29">1</text>
<text x="60.4" y="25.1">2</text>
<text x="60.4" y="27.7">3</text>
<text x="90.9" y="25.1">2</text>
<text x="28.7" y="35.3">1</text>
<text x="60.4" y="30.2">4</text>
<text x="60.4" y="32.8">5</text>
</g>
<g font-size="1.1" fill="#006464">
<text x="58.1" y="23.5">1</text>
<text x="58.1" y="26">2</text>
<text x="58.1" y="28.6">3</text>
<text x="58.1" y="31.1">4</text>
<text x="58.1" y="33.6">5</text>
</g>
</svg>
